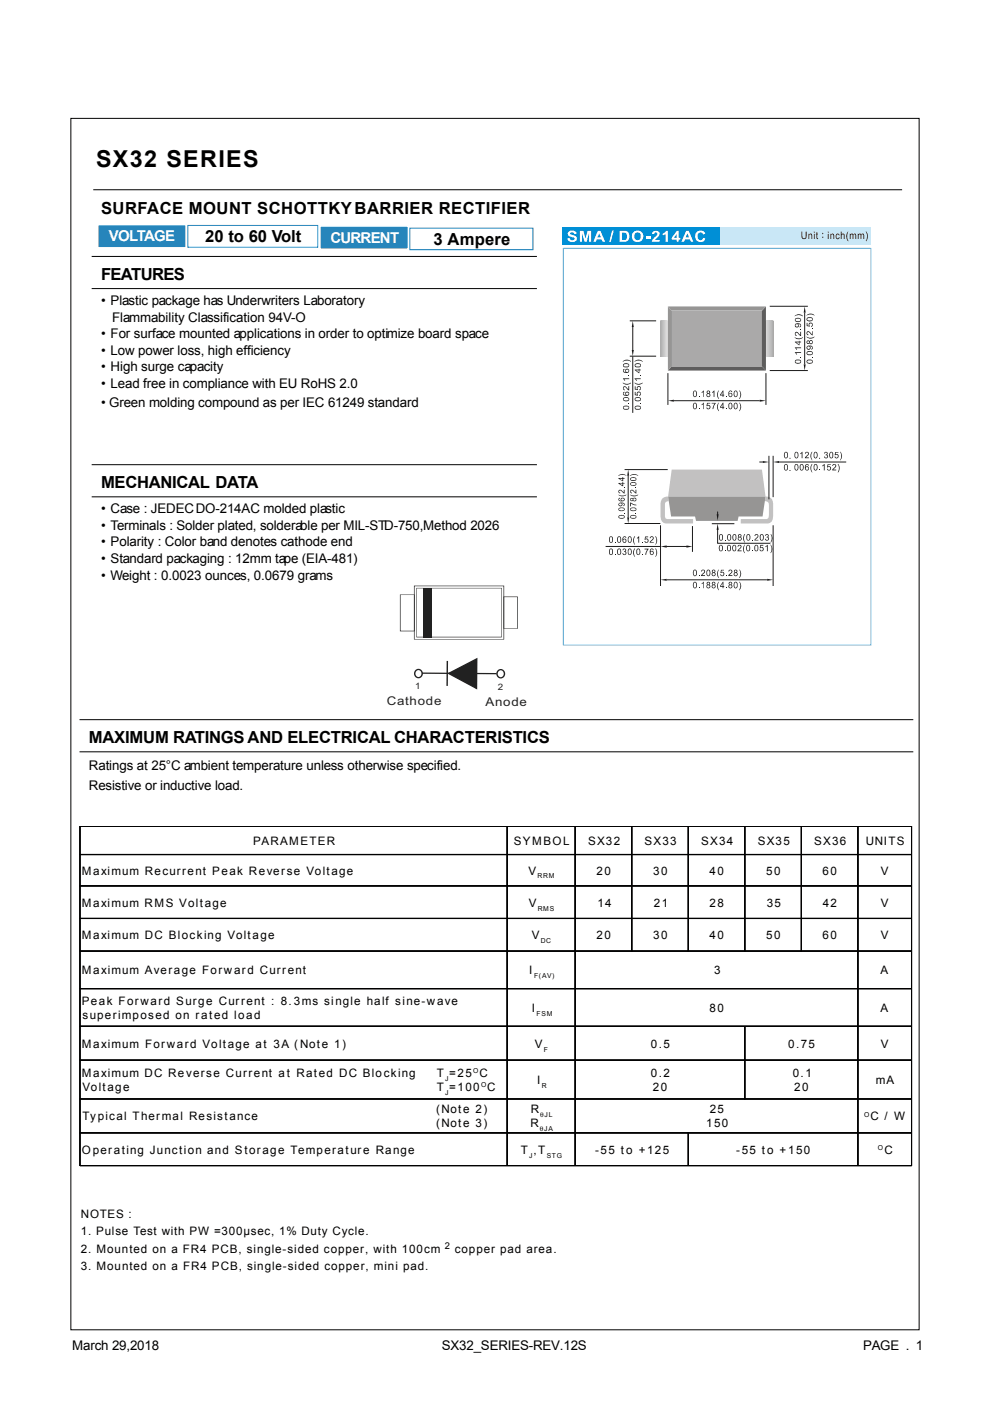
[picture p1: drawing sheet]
<svg xmlns="http://www.w3.org/2000/svg" width="210mm" height="297mm" viewBox="0 0 210 297" stroke-linecap="round" stroke-linejoin="round" font-family="sans-serif">
<path d="M15 25.1h179.9v256.8h-179.9zM19.4 54.4h94.4M19.8 40.2h171.5M19.4 61.2h94.4M19.4 98.5h94.4M19.4 105.3h94.4M16.9 152.6h176.7M16.9 159.4h176.7" fill="none" stroke="#000" stroke-width=".21"/>
<g fill="#2685bb" stroke="#fff" stroke-width=".34">
<path d="M67.8 47.9h18.8v5h-18.8z" fill-rule="evenodd"/>
<path d="M20.7 47.6h18.8v5h-18.8z" fill-rule="evenodd"/>
</g>
<path d="M39.8 47.8h27.6v4.6h-27.6zM86.9 48.4h26.1v4.5h-26.1z" fill="none" stroke="#2685bb" stroke-width=".21"/>
<g fill="none" stroke="#231f20" stroke-width=".29">
<path d="M89.5 142.7l15.8 .1M94.8 140.1v5.3"/>
<circle cx="88.7" cy="142.8" r=".84"/>
<circle cx="106.1" cy="142.8" r=".84"/>
</g>
<path d="M95.1 142.8l6-3.1-.1 6.3z" fill-rule="evenodd" fill="#231f20" stroke="#231f20" stroke-width=".29"/>
<g fill="#231f20">
<path d="M84.9 133.7v.2h2.9v-.2zM84.8 126.1v7.7h.1v-7.7zM84.9 126.1l2.9 .1zM87.8 126.1v7.7h.1v-7.7z" fill-rule="evenodd"/>
<path d="M87.8 135.5l19 .1zM87.8 124.2v11.3h.1v-11.3zM87.8 124.2v.1h19v-.1zM106.8 124.2v11.3h.1v-11.3z" fill-rule="evenodd"/>
<path d="M88.4 135v.1h17.9v-.1zM88.3 124.7v10.4h.1v-10.4zM88.4 124.6l17.9 .1zM106.3 124.7v10.4h.1v-10.4z" fill-rule="evenodd"/>
<path d="M106.8 133.2l2.9 .1zM109.6 126.5v6.7h.2v-6.7zM106.8 126.5v.1h2.9v-.1zM106.8 126.5v6.7h.1v-6.7z" fill-rule="evenodd"/>
</g>
<path d="M89.9 124.7h1.7v10.4h-1.7z" fill="#231f20"/>
<g fill="none" stroke="#000" stroke-width=".21">
<path d="M16.9 175.2h176.4M107.5 175.1v72.1M107.6 175.1v72.1M121.9 175.1v72.1M122 175.1v72.1M133.9 175.1v26.6M134 175.1v26.6M145.9 175.1v26.6M146 175.1v26.6M157.9 175.1v26.6M158 175.1v26.6M169.9 175.1v26.6"/>
<path d="M181.9 175.1v72.1M193.3 175.1v72.1M16.9 181.2h176.4M16.9 187.8h176.4M16.9 194.7h176.4M16.9 201.6h176.4M16.9 201.7h176.4M16.9 209.6h176.4M16.9 217.6h176.4M157.9 217.6v15.5M158 217.6v15.5M16.9 224.8h176.4"/>
<path d="M16.9 233h176.4M16.9 247.2v-72.1h176.4v72.1M16.9 240.2h176.4M16.9 247.1h176.4M16.9 247.2h176.4M145.9 240.2v7M146 240.2v7"/>
</g>
<path d="M119.3 48.2h33.4v3.7h-33.4z" fill="#008fd6"/>
<path d="M152.7 48.2h31.9v3.7h-31.9z" fill="#c9e7f6"/>
<g fill="#c2c1c1">
<path d="M140.6 105.5l1.1-.2 .1 1-.7 .2-.1 .4v2.7l.1 .3 .3 .2h5.5v.9h-5.6a1.35 1.35 0 0 1-1.3-1.5v-2.8l.3-.8z" fill-rule="evenodd"/>
<path d="M157.1 110.1h5.5l.2-.2 .2-.6v-2.3l-.2-.5-.6-.2 .1-1 1 .2a1.22 1.22 0 0 1 .6 1.2v2.8a1.41 1.41 0 0 1-1 1.5h-5.8z" fill-rule="evenodd"/>
</g>
<path d="M142.4 77.7h19.2l.8 .9h-20.8z" fill-rule="evenodd" fill="#605d5c"/>
<path d="M140.1 68v7.5" fill="none" stroke="#adacab" stroke-width=".21"/>
<path d="M140.1 68v7.5" fill="none" stroke="#afaeae" stroke-width=".21"/>
<path d="M140.2 68v7.5" fill="none" stroke="#b1b0af" stroke-width=".21"/>
<path d="M140.3 68v7.5" fill="none" stroke="#b4b3b2" stroke-width=".21"/>
<path d="M140.3 68v7.5" fill="none" stroke="#b6b5b4" stroke-width=".21"/>
<path d="M140.4 68v7.5" fill="none" stroke="#b9b8b7" stroke-width=".21"/>
<path d="M140.5 68v7.5" fill="none" stroke="#babab9" stroke-width=".21"/>
<path d="M140.5 68v7.5M140.6 68v7.5" fill="none" stroke="#bdbdbc" stroke-width=".21"/>
<path d="M140.6 68v7.5" fill="none" stroke="#bfbfbe" stroke-width=".21"/>
<path d="M140.6 68v7.5M140.7 68v7.5" fill="none" stroke="#c2c1c1" stroke-width=".21"/>
<path d="M140.7 68v7.5M140.8 68v7.5" fill="none" stroke="#c5c5c4" stroke-width=".21"/>
<path d="M140.8 68v7.5M140.9 68v7.5" fill="none" stroke="#c7c7c6" stroke-width=".21"/>
<path d="M140.9 68v7.5" fill="none" stroke="#cacac9" stroke-width=".21"/>
<path d="M140.9 68v7.5M141 68v7.5" fill="none" stroke="#cdcccc" stroke-width=".21"/>
<path d="M141.1 68v7.5" fill="none" stroke="#d0cfcf" stroke-width=".21"/>
<path d="M141.1 68v7.5M141.2 68v7.5" fill="none" stroke="#d2d1d1" stroke-width=".21"/>
<path d="M141.2 68v7.5M141.3 68v7.5" fill="none" stroke="#d5d4d4" stroke-width=".21"/>
<path d="M141.3 68v7.5M141.4 68v7.5" fill="none" stroke="#d8d7d7" stroke-width=".21"/>
<path d="M141.4 68v7.5M141.5 68v7.5" fill="none" stroke="#dbdbdb" stroke-width=".21"/>
<path d="M141.5 68v7.5" fill="none" stroke="#dededd" stroke-width=".21"/>
<path d="M142.4 99.6h19.2l.7 5.7h-20.6z" fill-rule="evenodd" fill="#c2c1c1"/>
<path d="M141.7 105.3h20.6l-.6 4.2h-5.1l-.2 .9h-8.8l-.2-.9h-5.1z" fill-rule="evenodd" fill="#969594"/>
<path d="M142.4 65.9h19.2v11.8h-19.2z" fill="#aaa9a9"/>
<path d="M163.9 68v7.5" fill="none" stroke="#aaa9a9" stroke-width=".21"/>
<path d="M163.8 68v7.5M163.9 68v7.5" fill="none" stroke="#adacab" stroke-width=".21"/>
<path d="M163.8 68v7.5" fill="none" stroke="#afaeae" stroke-width=".21"/>
<path d="M163.7 68v7.5" fill="none" stroke="#b1b0af" stroke-width=".21"/>
<path d="M163.6 68v7.5" fill="none" stroke="#b4b3b2" stroke-width=".21"/>
<path d="M163.5 68v7.5M163.6 68v7.5" fill="none" stroke="#b6b5b4" stroke-width=".21"/>
<path d="M163.4 68v7.5M163.5 68v7.5" fill="none" stroke="#b9b8b7" stroke-width=".21"/>
<path d="M163.4 68v7.5" fill="none" stroke="#babab9" stroke-width=".21"/>
<path d="M163.3 68v7.5M163.4 68v7.5" fill="none" stroke="#bdbdbc" stroke-width=".21"/>
<path d="M163.2 68v7.5" fill="none" stroke="#bfbfbe" stroke-width=".21"/>
<path d="M163.1 68v7.5M163.2 68v7.5" fill="none" stroke="#c2c1c1" stroke-width=".21"/>
<path d="M163.1 68v7.5" fill="none" stroke="#c5c5c4" stroke-width=".21"/>
<path d="M162.9 68v7.5M163 68v7.5" fill="none" stroke="#c7c7c6" stroke-width=".21"/>
<path d="M162.9 68v7.5" fill="none" stroke="#cacac9" stroke-width=".21"/>
<path d="M162.8 68v7.5M162.9 68v7.5" fill="none" stroke="#cdcccc" stroke-width=".21"/>
<path d="M162.7 68v7.5" fill="none" stroke="#d0cfcf" stroke-width=".21"/>
<path d="M162.6 68v7.5" fill="none" stroke="#d2d1d1" stroke-width=".21"/>
<path d="M162.4 68v7.5M162.5 68v7.5M162.6 68v7.5" fill="none" stroke="#d5d4d4" stroke-width=".21"/>
<path d="M162.4 68v7.5" fill="none" stroke="#d8d7d7" stroke-width=".21"/>
<path d="M163.2 64.9h8.1M163.2 78.6h8.1" fill="none" stroke="#1f1a17" stroke-width=".21"/>
<g fill="#1f1a17">
<path d="M170.6 65l.2 1.3h-.4z"/>
<path d="M170.4 77.3h.4l-.2 1.3z"/>
</g>
<path d="M133.5 68h5.6M170.6 66.3v11" fill="none" stroke="#1f1a17" stroke-width=".21"/>
<g fill="#1f1a17">
<path d="M134.2 68l.2 1.3h-.5z"/>
<path d="M133.9 74.2h.5l-.2 1.3z"/>
</g>
<path d="M133.5 75.5h5.6M134.2 69.3v5.2M134.2 75.6v11.9M141.6 79.1v6.7M162.4 79.1v6.7" fill="none" stroke="#1f1a17" stroke-width=".21"/>
<g fill="#1f1a17">
<path d="M161.1 84.7l1.3 .3-1.3 .2z"/>
<path d="M141.6 85l1.3-.3v.5z"/>
</g>
<path d="M142.9 85h18.2M163 96.6v9.3M163.9 96.6v8.8" fill="none" stroke="#1f1a17" stroke-width=".21"/>
<g fill="#1f1a17">
<path d="M163.9 98l1.3-.3v.5z"/>
<path d="M161.7 97.7l1.3 .3-1.3 .2z"/>
</g>
<path d="M161 98h.7M165.2 98h14.2" fill="none" stroke="#1f1a17" stroke-width=".21"/>
<path d="M152.2 111l.2 1.3h-.5z" fill="#1f1a17"/>
<path d="M152.2 111.9v3.3h11.1" fill="none" stroke="#1f1a17" stroke-width=".21"/>
<path d="M151.9 109h.5l-.2 1.4z" fill="#1f1a17"/>
<path d="M140 111.4v12.8M150.9 111h4.8M152.2 108.5v.7" fill="none" stroke="#1f1a17" stroke-width=".21"/>
<g fill="#1f1a17">
<path d="M162.7 122.7l1.2 .2-1.2 .2z"/>
<path d="M140 122.9l1.4-.2v.4z"/>
</g>
<path d="M146.8 111.5v5.5M163.9 111.4v12.8M141.4 122.9h21.2" fill="none" stroke="#1f1a17" stroke-width=".21"/>
<g fill="#1f1a17">
<path d="M140 115.9l1.4-.3v.5z"/>
<path d="M145.5 115.6l1.3 .3-1.3 .2z"/>
</g>
<path d="M132.4 99.6h9.2M128.4 115.9h11.6M132.4 111h7.6M141.2 115.9h4.5" fill="none" stroke="#1f1a17" stroke-width=".21"/>
<g fill="#1f1a17">
<path d="M133.2 99.6l.2 1.3h-.4z"/>
<path d="M133 109.7h.4l-.2 1.3z"/>
</g>
<path d="M133.2 100.9v8.8" fill="none" stroke="#1f1a17" stroke-width=".21"/>
<path d="M141.6 65l.8 .9v11.8l-.8 .9z" fill-rule="evenodd" fill="#969594"/>
<path d="M162.4 65v13.6l-.8-.9v-11.8z" fill-rule="evenodd" fill="#605d5c"/>
<path d="M141.6 65h20.8l-.8 .9h-19.2z" fill-rule="evenodd" fill="#969594"/>
<g fill="#fff">
<path d="M120.6 49.1l.4-.2h.6a.67 .67 0 0 1 .7 .7h-.5l-.4-.3-.5 .1 .1 .3 1 .3 .3 .2v.6l-.4 .4h-1.2l-.4-.7h.5l.1 .3 .3 .1 .5-.1a.33 .33 0 0 0 0-.4 .33 .33 0 0 0-.4-.1l-.9-.4v-.4z"/>
<path d="M122.9 48.9h.8l.4 1.6 .5-1.6h.8v2.4h-.5v-1.9l-.5 1.9h-.5l-.5-1.9v1.9h-.5z"/>
<path d="M129.8 48.9h.3l-.6 2.4h-.3z"/>
<path d="M136.9 50.2h1v.5h-1z"/>
<path d="M138.4 49.2v-.1a.82 .82 0 0 1 1.3 .2 .82 .82 0 0 1-.4 1.2l-.4 .4h1v.4h-1.7l.2-.5a1.81 1.81 0 0 0 .9-1.4l-.3-.1-.3 .4-.5-.1z"/>
<path d="M140.5 49.5l.7-.6h.4v2.4h-.5v-1.7l-.6 .3z"/>
<path d="M147.6 49.4l.5-.5h.9l.4 .3 .2 .4-.5 .1a.59 .59 0 0 0-.7-.4 .59 .59 0 0 0-.5 .5v.6a.57 .57 0 0 0 .6 .5 .57 .57 0 0 0 .6-.5l.5 .1-.3 .6-.3 .2h-.8l-.6-.5a1.39 1.39 0 0 1 0-1.4z"/>
<path d="M126.8 48.9h.5l1 2.4h-.5l-.3-.5h-1l-.2 .5h-.5zM127 49.5l-.3 .8h.7z"/>
<path d="M131.4 48.9h1.2l.7 .5 .1 1.1-.3 .6-.5 .2h-1.2zM131.9 49.3v1.6h.5a.51 .51 0 0 0 .5-.6v-.6l-.2-.3z"/>
<path d="M133.9 50.1a1.25 1.25 0 0 1 2.5 0 1.25 1.25 0 0 1-2.5 0zM134.7 49.5l-.2 .6a.7 .7 0 0 0 .3 .7 .7 .7 0 0 0 .8 0l.2-.3 .1-.7a.71 .71 0 0 0-1.2-.3z"/>
<path d="M143.5 48.9h.4v1.5h.3v.4h-.3v.5h-.4v-.5h-1.1v-.4zM143.5 49.6l-.6 .8h.6z"/>
<path d="M145.5 48.9h.5l1 2.4h-.5l-.2-.5h-1l-.3 .5h-.5zM145.8 49.5l-.4 .8h.7z"/>
</g>
<g fill="#1f1a17">
<path d="M169.9 49.1h.2v1.2a.37 .37 0 0 0 .4 .2 .37 .37 0 0 0 .3-.2v-1.2h.2v1.2l-.4 .4h-.4l-.2-.3z"/>
<path d="M171.4 49.6l.1 .1 .3-.2 .3 .1 .1 1.1h-.2l-.1-1-.3 .1v.9h-.2z"/>
<path d="M173.1 49.3l.2-.2v.5h.1l-.1 .1 .1 1-.3-.2v-.8h-.1z"/>
<path d="M176.1 49.6l.1 .1 .2-.2 .4 .1 .1 1.1h-.2l-.1-1-.3 .1-.1 .9h-.1z"/>
<path d="M177.3 49.6l.4-.1 .3 .3-.2 .1-.1-.2-.3 .1-.1 .5 .2 .2h.2l.1-.2 .2 .1-.3 .3-.4-.1a.74 .74 0 0 1 0-.9z"/>
<path d="M178.3 49.1h.1v.6l.3-.2 .3 .2 .1 1h-.2v-.9l-.1-.1h-.3l-.1 1h-.1z"/>
<path d="M179.8 49.1h.1l-.3 1.2 .3 .8-.3-.2a1.67 1.67 0 0 1 .2-1.8z"/>
<path d="M180.2 49.6l.1 .1 .4-.2 .2 .2 .2-.2 .3 .1 .1 1.1h-.1l-.1-1-.4 .2v.8h-.1l-.1-1h-.3l-.1 1h-.1z"/>
<path d="M181.9 49.6l.1 .1 .4-.2 .2 .2 .2-.2 .3 .1 .1 1.1h-.1v-.9l-.2-.1-.3 .2v.8h-.1l-.1-1h-.3l-.1 1h-.1z"/>
<path d="M183.6 49.1a1.42 1.42 0 0 1 0 2v-.1a2.06 2.06 0 0 0 0-1.9z"/>
<path d="M133.2 85.4h.2v.2h-.2z"/>
<path d="M132.2 82h.1a.84 .84 0 0 1 .9 .5v-.6h.2v.9l-1-.8-.1 .1-.1 .3 .3 .4-.3-.1-.1-.2z"/>
<path d="M132 81.1l.4 .2a1.32 1.32 0 0 0 1.4-.2l-.1 .2-.4 .2a.95 .95 0 0 1-1.3-.4z"/>
<path d="M132.1 80.2h1.3v.2h-1l.2 .3h-.2z"/>
<path d="M133.2 79.4h.2v.2h-.2z"/>
<path d="M132 76.6a1.13 1.13 0 0 1 1.8 .1h-.1a1.51 1.51 0 0 0-1.7 0z"/>
<path d="M135.7 85.4h.2v.2h-.2z"/>
<path d="M134.6 83.1h.2v.5l.3 .1-.1-.4 .3-.3a.46 .46 0 0 1 .6 .4 .46 .46 0 0 1-.3 .5l.2-.5a.32 .32 0 0 0-.5-.2 .32 .32 0 0 0 0 .5v.2l-.7-.1z"/>
<path d="M134.6 81.9h.2v.6h.3l-.1-.3 .3-.3h.4l.2 .6-.4 .3 .3-.6-.5-.2-.2 .2 .2 .5-.7-.1z"/>
<path d="M134.5 81.1l.5 .2a1.35 1.35 0 0 0 1.3-.2l-.5 .4a1 1 0 0 1-1.3-.4z"/>
<path d="M134.5 80.2h1.4v.2h-1.1l.2 .3h-.1z"/>
<path d="M135.7 79.4h.2v.2h-.2z"/>
<path d="M134.5 76.6a1.13 1.13 0 0 1 1.8 .1l-.3-.1a1.52 1.52 0 0 0-1.5 .1z"/>
<path d="M148.1 84h.2v.2h-.2z"/>
<path d="M148.8 83.1l.4-.3v1.4h-.1v-1.1l-.3 .2z"/>
<path d="M151 83.1l.5-.3v1.4h-.2v-1.1l-.2 .2z"/>
<path d="M152.3 82.9l.1-.1-.2 .7 .2 1.1-.3-.4a1.26 1.26 0 0 1 .2-1.3z"/>
<path d="M153.9 84h.2v.2h-.2z"/>
<path d="M156.7 82.8a1.12 1.12 0 0 1 0 1.8l.3-1z"/>
<path d="M148.1 86.6h.2v.1h-.2z"/>
<path d="M148.8 85.7l.4-.3v1.3h-.1v-1l-.3 .2z"/>
<path d="M149.9 85.4h.7v.2h-.6v.3h.4l.2 .2-.1 .5-.2 .2-.5-.2v-.2h.2l.2 .3 .3-.3-.2-.4-.5 .1z"/>
<path d="M150.9 85.4h.8l-.5 1.3h-.1v-.2l.4-.9h-.6z"/>
<path d="M152.4 85.4l-.2 1.1 .2 .7-.3-.5a1.24 1.24 0 0 1 .3-1.3z"/>
<path d="M153.9 86.6h.2v.1h-.2z"/>
<path d="M156.7 85.4a1.12 1.12 0 0 1 0 1.8l.3-1z"/>
<path d="M169.6 75.6h.2v.3h-.2z"/>
<path d="M168.5 74.7h1.3v.1h-1l.2 .3-.2 .1z"/>
<path d="M168.5 73.7h1.3v.1h-1l.2 .3-.2 .1z"/>
<path d="M168.5 71.5h.1a1.55 1.55 0 0 0 1.6 0l-.6 .4-.8-.1z"/>
<path d="M168.6 70.5l.5-.1 .6 .6v-.6h.1v.8l-.4-.2a.47 .47 0 0 0-.6-.4l-.1 .3 .2 .2v.1l-.3-.1z"/>
<path d="M169.6 69.8h.2v.2h-.2z"/>
<path d="M168.5 67a1.16 1.16 0 0 1 1.7 .1l-.7-.3h-.5l-.5 .3z"/>
<path d="M172.1 75.6h.2v.3h-.2z"/>
<path d="M171 71.3l.1 .1a1.36 1.36 0 0 0 1.6-.1 1.01 1.01 0 0 1-1.7 0z"/>
<path d="M171.2 70.3a.92 .92 0 0 1 1 .6v-.7h.1v.9l-.5-.5a.33 .33 0 0 0-.4-.2 .33 .33 0 0 0-.3 .2l.3 .3v.2l-.4-.4z"/>
<path d="M172.1 69.6h.2v.2h-.2z"/>
<path d="M171 68.4h.2v.6l.3 .1v-.5l.2-.2h.4l.2 .3v.4l-.3 .2 .2-.5-.4-.2-.2 .3 .1 .4-.7-.2z"/>
<path d="M171 66.8a1.07 1.07 0 0 1 1.7 .1h-.1a1.47 1.47 0 0 0-1.6 0z"/>
<path d="M132.3 108.7h.1v.2h-.1z"/>
<path d="M131.1 104.9h.1a1.78 1.78 0 0 0 1.6 0 1.12 1.12 0 0 1-1.7 0z"/>
<path d="M131.2 103.9a.77 .77 0 0 1 1.1 .5v-.6h.1v.8l-.4-.3a.45 .45 0 0 0-.7-.2l-.1 .2 .3 .3-.4-.3z"/>
<path d="M132.3 103.3h.1v.2h-.1z"/>
<path d="M131.1 100.8l.1-.1a1.12 1.12 0 0 1 1.6 .2l-.1-.1a1.61 1.61 0 0 0-1.6 .1z"/>
<path d="M134.7 108.7h.2v.2h-.2z"/>
<path d="M133.6 106.5l1.3 .5v.2l-1.1-.4v.6h-.2z"/>
<path d="M133.6 104.9h.1a1.8 1.8 0 0 0 1.6 0l-.1 .1a1.43 1.43 0 0 1-1.3 .2z"/>
<path d="M133.7 103.9h.5l.6 .5v-.6h.1v.8l-1-.6-.2 .3 .3 .1v.2h-.2l-.2-.3z"/>
<path d="M134.7 103.3h.2v.2h-.2z"/>
<path d="M133.6 100.8l.1-.1a1.12 1.12 0 0 1 1.6 .2l-.1-.1a1.63 1.63 0 0 0-1.6 .1z"/>
<path d="M130.3 114.9h.2v.2h-.2z"/>
<path d="M134.5 113.8l.2-.1-.3 .6 .3 1.2-.3-.3a1.33 1.33 0 0 1 .1-1.4z"/>
<path d="M135.1 114l.4-.3v1.4h-.2v-1.1l-.2 .2z"/>
<path d="M136.1 114.9h.2v.2h-.2z"/>
<path d="M136.8 113.7h.6v.2h-.5l-.1 .4 .4-.1 .3 .3-.1 .4-.2 .2-.5-.2-.1-.2h.2l.3 .3 .2-.3-.1-.4-.5 .1z"/>
<path d="M137.8 113.9l.3-.2 .4 .1 .1 .5-.6 .6h.6v.2h-.9l.7-1-.1-.2h-.2l-.2 .2h-.1z"/>
<path d="M138.9 113.7a1.15 1.15 0 0 1 0 1.8l.3-.7v-.5z"/>
<path d="M130.3 117.5h.2v.1h-.2z"/>
<path d="M132 116.5a.37 .37 0 0 1 .6-.1 .37 .37 0 0 1 0 .5l.2 .2v.4l-.3 .2-.3-.1-.2-.3h.1l.2 .3 .3-.2v-.3l-.3-.1 .3-.5-.2-.1-.4 .3z"/>
<path d="M134.5 116.3h.2l-.2 .4-.1 .6 .3 .8-.3-.3a1.3 1.3 0 0 1 .1-1.5z"/>
<path d="M136.1 117.5h.2v.1h-.2z"/>
<path d="M136.7 116.3h.8l-.5 1.3h-.2l.1-.4 .4-.7h-.6z"/>
<path d="M138.9 116.3a1.15 1.15 0 0 1 0 1.8l.3-.7v-.6z"/>
<path d="M153.6 114.4h.2v.2h-.2z"/>
<path d="M157.8 113.3l.2-.1-.3 .7 .3 1.1-.3-.3a1.33 1.33 0 0 1 .1-1.4z"/>
<path d="M159.4 114.4h.2v.2h-.2z"/>
<path d="M160.1 113.3l.4-.1 .3 .3-.1 .4-.5 .6h.6v.1h-.9l.5-.6a.3 .3 0 0 0 .3-.4 .3 .3 0 0 0-.5-.1v.2l-.2-.1z"/>
<path d="M162.3 113.4a.37 .37 0 0 1 .6-.1 .37 .37 0 0 1 0 .6l.2 .3-.2 .3-.5 .1-.2-.3 .2-.1a.27 .27 0 0 0 .3 .3 .27 .27 0 0 0 .2-.4 .27 .27 0 0 0-.4-.1l.3-.3v-.2l-.2-.1-.2 .2z"/>
<path d="M163.4 113.2a1.2 1.2 0 0 1 0 1.8l.2-1z"/>
<path d="M153.6 116.7h.2v.2h-.2z"/>
<path d="M156.4 115.7a.45 .45 0 0 1 .8 0 .45 .45 0 0 1-.3 .7l-.3 .3h.6v.2h-.9l.7-.9-.1-.4h-.2l-.1 .3h-.2z"/>
<path d="M157.8 115.5l.1 .1a1.62 1.62 0 0 0 .1 1.7l-.2-.1a1.41 1.41 0 0 1 0-1.7z"/>
<path d="M159.4 116.7h.2v.2h-.2z"/>
<path d="M161.2 115.5h.6v.2h-.5v.4l.4-.1 .1 .1v.6l-.5 .2-.3-.4 .6 .3a.36 .36 0 0 0 0-.7l-.5 .1z"/>
<path d="M162.3 115.9l.5-.4v1.4h-.2v-1.1l-.2 .2z"/>
<path d="M163.3 115.5a1.11 1.11 0 0 1 0 1.8 1.67 1.67 0 0 0 0-1.8z"/>
<path d="M148.1 122h.2v.1h-.2z"/>
<path d="M148.8 120.9l.4-.1 .2 .1v.5l-.5 .6h.6v.1h-.9l.3-.5a.34 .34 0 0 0 .4-.3 .34 .34 0 0 0-.3-.4l-.2 .3h-.2z"/>
<path d="M152.3 120.9l.1-.1-.2 .6 .2 1.2-.3-.5a1.26 1.26 0 0 1 .2-1.2z"/>
<path d="M152.9 120.8h.6v.1h-.5l-.1 .4 .4-.1a.47 .47 0 0 1 .3 .7 .47 .47 0 0 1-.7 .2l-.2-.2 .2-.2a.29 .29 0 0 0 .3 .3 .29 .29 0 0 0 .2-.4 .29 .29 0 0 0-.4-.2l-.3 .1z"/>
<path d="M153.9 122h.2v.1h-.2z"/>
<path d="M154.5 120.9l.5-.1 .2 .2a.69 .69 0 0 1-.5 .9l.6 .1v.1h-.9l.5-.6a.3 .3 0 0 0 .2-.4 .3 .3 0 0 0-.5 0v.1h-.2z"/>
<path d="M156.7 120.8a1.12 1.12 0 0 1 0 1.8l.3-1z"/>
<path d="M148.1 124.5h.2v.2h-.2z"/>
<path d="M148.8 123.7l.4-.3v1.3h-.1v-1l-.3 .2z"/>
<path d="M152.3 123.4h.1l-.2 .6 .2 1.1-.3-.4a1.26 1.26 0 0 1 .2-1.3z"/>
<path d="M153.9 124.5h.2v.2h-.2z"/>
<path d="M156.7 123.4a1.12 1.12 0 0 1 0 1.7l.3-.9z"/>
<path d="M169.7 96.1l.4-.3v1.3h-.1v-1l-.3 .2z"/>
<path d="M170.7 96l.2-.2h.3l.3 .2-.1 .5-.5 .5h.6v.2h-.8l.6-.9-.1-.4-.3 .1-.1 .2z"/>
<path d="M172.1 95.8h.2a1.48 1.48 0 0 0 0 1.8l-.2-.2a1.31 1.31 0 0 1 0-1.6z"/>
<path d="M174.8 95.9l.4-.1a.35 .35 0 0 1 .3 .3 .35 .35 0 0 1-.2 .3l.3 .2-.1 .4a.4 .4 0 0 1-.5 .2 .4 .4 0 0 1-.3-.4h.2l.2 .3 .3-.2-.1-.3-.3-.1 .4-.3-.1-.2-.2-.1-.2 .3-.2-.1z"/>
<path d="M177.1 95.8h.7v.2h-.6v.3h.3l.3 .3-.1 .4-.2 .2-.5-.3 .1-.1 .3 .3 .2-.2-.1-.5-.5 .1z"/>
<path d="M178.1 95.8a1.12 1.12 0 0 1 0 1.8 1.67 1.67 0 0 0 0-1.8z"/>
<path d="M167.4 97.1h.2v.2z"/>
<path d="M173.7 97.1h.2v.1l-.2 .1z"/>
<path d="M172.1 98.4l.1 .1a1.44 1.44 0 0 0 .1 1.7 1.17 1.17 0 0 1-.2-1.8z"/>
<path d="M173.7 99.6h.2v.1h-.2z"/>
<path d="M174.3 98.7l.5-.3v1.3h-.1v-1l-.4 .2z"/>
<path d="M175.5 98.4h.7v.1h-.6v.4l.3-.1 .3 .3-.1 .5-.2 .2-.5-.3 .1-.1 .3 .2 .2-.2-.1-.4-.5 .1z"/>
<path d="M176.6 98.5l.4-.1 .3 .2-.1 .5-.5 .5h.6v.1h-.8v-.3l.5-.4a.28 .28 0 0 0 .1-.3 .28 .28 0 0 0-.3-.2l-.2 .3h-.1z"/>
<path d="M177.6 98.4a1.13 1.13 0 0 1 0 1.8 1.63 1.63 0 0 0 0-1.8z"/>
<path d="M167.4 99.6l.2 .1v.2z"/>
<path d="M172.6 49.1h.1v.3h-.1zM172.6 49.6h.1v1.1h-.1z"/>
<path d="M175.5 49.1h.2v.3h-.2zM175.5 49.6h.2v1.1h-.2z"/>
<path d="M174.3 49.4h.2v.3zM174.4 50.2h.1v.3l-.2-.1z"/>
<path d="M132.3 86.1l.1-.1a.63 .63 0 0 1 .7 0 .63 .63 0 0 1 .3 .7l-.2 .1a.82 .82 0 0 1-1.1-.2v-.3zM132.3 86.2l-.1 .3 .1 .2h.5a.32 .32 0 0 0 .3 0 .32 .32 0 0 0 .1-.4l-.4-.2z"/>
<path d="M132.2 84.3l.9-.1 .3 .2v.4a.8 .8 0 0 1-1.3 0zM132.3 84.4l-.1 .3 .2 .2a.56 .56 0 0 0 .9-.4l-.3-.1z"/>
<path d="M132.2 83.1h.2v.1l-.2 .1v.3l.5 .2-.1-.5a.5 .5 0 0 1 .8 0l-.1 .5-.6 .1-.5-.1zM132.7 83.3l.1 .4 .4-.1-.1-.4z"/>
<path d="M132.1 78.4l.3-.2-.1 .2a.35 .35 0 0 0 0 .4 .35 .35 0 0 0 .4 .1l-.1-.2v-.3l.5-.2a.47 .47 0 0 1 .3 .5 .47 .47 0 0 1-.5 .4l-.7-.2zM132.7 78.4a.3 .3 0 0 0 .1 .5 .3 .3 0 0 0 .4-.1 .3 .3 0 0 0-.1-.4z"/>
<path d="M132.1 77.2h.1a.66 .66 0 0 1 .7-.2 .66 .66 0 0 1 .5 .7 .67 .67 0 0 1-.8 .2 .67 .67 0 0 1-.5-.7zM132.3 77.3l-.1 .2 .2 .2h.7l.2-.2v-.2l-.2-.1z"/>
<path d="M134.7 86.1a.68 .68 0 0 1 .8-.1 .68 .68 0 0 1 .4 .7l-.3 .2-.8-.1-.3-.4zM134.8 86.2l-.1 .4 .2 .1h.7l.2-.2a.53 .53 0 0 0-.9-.3z"/>
<path d="M134.7 84.3l.7-.1 .5 .2v.5l-.4 .2a.57 .57 0 0 1-.7-.1 .57 .57 0 0 1-.1-.7zM134.8 84.4l-.1 .1a.48 .48 0 0 0 .8 .4l.3-.2-.2-.3z"/>
<path d="M134.6 78.4h.8l.2-.2v.2h.3v.1h-.3v.6h-.2zM134.8 78.5l.6 .4v-.4z"/>
<path d="M134.7 77.1a.68 .68 0 0 1 .8-.1 .68 .68 0 0 1 .4 .7l-.3 .2-.8-.1-.3-.3zM134.8 77.3l-.1 .3 .2 .1 .8-.1a.4 .4 0 0 0-.1-.4 .4 .4 0 0 0-.5 0z"/>
<path d="M147.1 82.9l.3-.1a.85 .85 0 0 1 .1 1.4 .67 .67 0 0 1-.6-.5 .67 .67 0 0 1 .1-.7zM147.2 83l-.1 .7 .3 .4 .2-.3v-.6l-.2-.2z"/>
<path d="M150 82.8h.3a.35 .35 0 0 1 .2 .3 .35 .35 0 0 1-.1 .3l.2 .2v.3a.36 .36 0 0 1-.6 .3l-.2-.3v-.3l.2-.2-.2-.1zM150 83l.1 .3h.3l-.2-.4zM149.9 83.8a.3 .3 0 0 0 .6 0 .3 .3 0 0 0-.6 0z"/>
<path d="M153.3 82.8h.1v.9h.1l-.1 .5h-.2v-.3h-.5zM153.2 83.1l-.4 .6h.4z"/>
<path d="M154.5 83l.3-.2 .4 .1v.2l-.3-.2-.2 .1-.1 .5 .2-.2a.44 .44 0 0 1 .5 .5 .44 .44 0 0 1-.6 .4l-.3-.4zM154.7 83.5a.3 .3 0 0 0 0 .5 .3 .3 0 0 0 .4-.1l-.1-.5z"/>
<path d="M155.8 82.9l.2-.1a.85 .85 0 0 1 .1 1.4h-.3l-.1-.2a.97 .97 0 0 1 .1-1.1zM155.8 83l-.1 .7 .2 .3a.56 .56 0 0 0 .4-.5 .56 .56 0 0 0-.5-.5z"/>
<path d="M147.1 85.4l.5 .1 .1 .2a.9 .9 0 0 1-.2 1l-.3 .1-.2-.2a1.04 1.04 0 0 1 .1-1.2zM147.2 85.6l-.1 .7 .3 .4 .2-.3v-.6l-.2-.2z"/>
<path d="M153.3 85.4h.1v.9h.1l-.1 .4h-.2v-.3h-.5zM153.2 85.7l-.4 .6h.4z"/>
<path d="M154.6 85.5l.3-.1 .4 .4-.1 .7-.3 .3-.2-.1-.3-.3v-.6zM154.7 85.6l-.1 .8 .3 .3 .2-.3v-.6l-.2-.3z"/>
<path d="M155.8 85.4l.4 .1 .1 .2a.9 .9 0 0 1-.1 1l-.2 .1a.74 .74 0 0 1-.5-.6 .74 .74 0 0 1 .3-.8zM155.8 85.6l-.1 .7 .2 .3a.56 .56 0 0 0 .4-.6 .56 .56 0 0 0-.5-.4z"/>
<path d="M168.7 76.3l.8-.1a.43 .43 0 0 1 .3 .7 .68 .68 0 0 1-.8 .2 .68 .68 0 0 1-.5-.6zM168.8 76.4l-.1 .4a.62 .62 0 0 0 1-.2l-.2-.2z"/>
<path d="M168.5 72.4h.9l.1-.1v.1h.3v.2h-.3v.6h-.1zM168.8 72.6l.6 .4v-.4z"/>
<path d="M168.7 68.6h.9l.2 .3v.4l-.3 .1 .2-.5-.5-.2 .2 .2-.1 .4-.2 .1-.5-.1-.1-.4zM168.7 68.8v.4h.5v-.4z"/>
<path d="M168.7 67.5l.7-.1a.47 .47 0 0 1 .4 .6 .47 .47 0 0 1-.6 .3l-.6-.2-.1-.4zM168.8 67.6l-.1 .3 .3 .2h.6l.1-.2-.2-.3z"/>
<path d="M171.1 76.4l.9-.2a.46 .46 0 0 1 .3 .6 .46 .46 0 0 1-.5 .3 .51 .51 0 0 1-.7-.1 .51 .51 0 0 1 0-.6zM171.2 76.5l-.1 .2a.69 .69 0 0 0 1.1 0l-.2-.3z"/>
<path d="M171.2 74.5l.6-.1a.45 .45 0 0 1 .6 .4 .45 .45 0 0 1-.5 .5h-.5l-.3-.2-.1-.3zM171.2 74.7v.3l.2 .1h.6l.2-.3a.69 .69 0 0 0-.9-.1z"/>
<path d="M171.2 73.4l.8-.1 .3 .1v.5l-.2 .2-.1-.1 .2-.1v-.2l-.4-.3a.44 .44 0 0 1 0 .6 .44 .44 0 0 1-.6 .1l-.1-.1a.41 .41 0 0 1 .1-.6zM171.2 73.5v.3l.2 .2h.2l.1-.4z"/>
<path d="M171.2 72.2h.3l.1 .1 .4-.2 .3 .2v.3l-.1 .3h-.5l-.1-.2a.34 .34 0 0 1-.5 .2 .34 .34 0 0 1 0-.6zM171.3 72.3l-.1 .4h.3v-.3zM171.7 72.5a.27 .27 0 0 0 .5 0 .27 .27 0 0 0-.5 0z"/>
<path d="M171.1 67.4l.9-.1a.47 .47 0 0 1 .3 .6 .47 .47 0 0 1-.6 .3 .5 .5 0 0 1-.6-.2 .5 .5 0 0 1 0-.6zM171.2 67.5l-.1 .2a.64 .64 0 0 0 1.1-.1l-.2-.2z"/>
<path d="M131.2 109.3h.1a.71 .71 0 0 1 1.2 .3l-.5 .4a.57 .57 0 0 1-.6 0 .57 .57 0 0 1-.2-.5zM131.3 109.5l-.1 .1 .3 .2 .8-.1v-.2l-.3-.2z"/>
<path d="M131.2 107.7l.9-.1a.38 .38 0 0 1 .3 .4 .38 .38 0 0 1-.4 .4 .6 .6 0 0 1-.9-.5zM131.3 107.9v.3h.4a.37 .37 0 0 0 .4 0 .37 .37 0 0 0 .2-.3l-.4-.2z"/>
<path d="M131.1 106.8a.77 .77 0 0 1 1.3 .1v.3l-.3 .1 .2-.5-.5-.1a.37 .37 0 0 1 .2 .4 .37 .37 0 0 1-.3 .3l-.5-.2zM131.3 106.8l-.1 .2 .3 .2 .3-.1-.1-.4z"/>
<path d="M131.3 105.6l.2-.1v.2l-.3 .3 .5 .2-.1-.2a.45 .45 0 0 1 .3-.5 .45 .45 0 0 1 .5 .2v.4l-.3 .2h-.7a.37 .37 0 0 1-.3-.3 .37 .37 0 0 1 .2-.4zM131.7 105.8a.3 .3 0 0 0 .6 0 .3 .3 0 0 0-.6 0z"/>
<path d="M131.1 102.4h.9v-.2h.1v.2h.3v.1h-.3v.6h-.1zM131.4 102.5l.6 .4v-.4z"/>
<path d="M131.1 101.3h.9v-.1h.1v.1h.3v.2h-.3v.5h-.1zM131.4 101.5l.6 .4v-.4z"/>
<path d="M133.7 109.4a.97 .97 0 0 1 1.2 0v.4l-.4 .2a.57 .57 0 0 1-.6-.1 .57 .57 0 0 1-.2-.5zM133.7 109.5l.2 .3 .9-.1v-.2l-.3-.2h-.5z"/>
<path d="M133.7 107.8l.2-.2h.7a.38 .38 0 0 1 .3 .4 .38 .38 0 0 1-.4 .4 .59 .59 0 0 1-.9-.5zM133.8 107.9v.3h.3a.43 .43 0 0 0 .7-.3l-.4-.2z"/>
<path d="M133.7 105.7l.4-.1 .1 .1a.4 .4 0 0 1 .7 0l-.1 .5-.4 .1-.2-.2-.1 .2-.4-.1-.1-.2zM133.7 105.8l.1 .3a.21 .21 0 0 0 .3 0 .21 .21 0 0 0 0-.3 .21 .21 0 0 0-.3-.1zM134.3 105.9a.26 .26 0 0 0 .5 0 .26 .26 0 0 0-.5 0z"/>
<path d="M133.7 102.4l.2-.2h.7a.43 .43 0 0 1 .3 .6 .43 .43 0 0 1-.6 .2 .48 .48 0 0 1-.5-.1 .48 .48 0 0 1-.1-.5zM133.8 102.4v.1a.52 .52 0 0 0 .5 .4 .52 .52 0 0 0 .5-.4l-.5-.1z"/>
<path d="M133.7 101.3l.7-.1 .4 .1 .1 .4-.2 .2a.63 .63 0 0 1-.7 .1 .63 .63 0 0 1-.3-.6zM133.8 101.4l-.1 .3 .2 .1 .9-.1v-.3l-.3-.1z"/>
<path d="M129.3 113.8l.3-.1 .3 .2 .1 .7a.42 .42 0 0 1-.4 .5 .42 .42 0 0 1-.5-.4zM129.4 113.9l-.1 .8a.26 .26 0 0 0 .2 .3 .26 .26 0 0 0 .3-.3l-.1-.8z"/>
<path d="M131 113.8l.4-.1 .2 .2 .1 .7-.1 .3a.39 .39 0 0 1-.5 .2 .39 .39 0 0 1-.2-.4zM131.1 113.9l-.1 .6a.32 .32 0 0 0 .1 .3 .32 .32 0 0 0 .3 .1l.1-.8-.1-.2z"/>
<path d="M132.1 113.8l.5-.1 .2 .2v.1l-.5-.1-.2 .5 .5-.2 .2 .3v.3a.41 .41 0 0 1-.6 .3v-.1a.99 .99 0 0 1-.1-1.2zM132.3 114.4a.29 .29 0 0 0-.1 .4 .29 .29 0 0 0 .4 0v-.4z"/>
<path d="M133.3 113.8l.1-.1a.78 .78 0 0 1 .6 .6 .78 .78 0 0 1-.3 .8h-.2a.82 .82 0 0 1-.2-1.3zM133.3 114v.8l.3 .2 .1-.2 .1-.6-.3-.4z"/>
<path d="M129.3 116.4l.3-.1 .3 .2 .1 .7a.42 .42 0 0 1-.4 .5 .42 .42 0 0 1-.5-.4zM129.4 116.5l-.1 .8a.26 .26 0 0 0 .2 .3 .26 .26 0 0 0 .3-.3l-.1-.8z"/>
<path d="M131 116.4l.4-.1 .2 .2 .1 .7-.1 .3a.39 .39 0 0 1-.5 .2 .39 .39 0 0 1-.2-.4zM131.1 116.5l-.1 .5a.32 .32 0 0 0 .1 .4 .32 .32 0 0 0 .3 .1l.1-.8-.1-.2z"/>
<path d="M133.3 116.4l.1-.1a.78 .78 0 0 1 .6 .6 .78 .78 0 0 1-.3 .7l-.2 .1a.82 .82 0 0 1-.2-1.3zM133.3 116.5v.9l.3 .2 .1-.2 .1-.6-.1-.3z"/>
<path d="M135.1 116.4l.3-.1 .3 .2 .1 .7-.2 .3a.39 .39 0 0 1-.4 .2 .39 .39 0 0 1-.3-.4zM135.2 116.5l-.1 .5a.32 .32 0 0 0 0 .4 .32 .32 0 0 0 .4 .1l.1-.8-.1-.2z"/>
<path d="M137.9 116.4l.5-.1 .2 .3-.5-.1-.2 .5 .2-.2 .4 .1a.46 .46 0 0 1 0 .6 .46 .46 0 0 1-.5 .1h-.1a1.07 1.07 0 0 1 0-1.2zM138.1 117a.29 .29 0 0 0-.1 .4 .29 .29 0 0 0 .4 0v-.4z"/>
<path d="M152.6 113.3l.4-.1 .2 .2 .1 .8a.42 .42 0 0 1-.4 .4 .42 .42 0 0 1-.5-.4zM152.7 113.4l-.1 .8a.26 .26 0 0 0 .3 .3 .26 .26 0 0 0 .2-.3l-.1-.8z"/>
<path d="M154.4 113.3l.3-.1 .2 .2 .1 .8-.1 .3a.39 .39 0 0 1-.5 .1 .39 .39 0 0 1-.2-.4v-.6zM154.4 113.4v.9l.3 .2 .2-.3v-.5l-.2-.3z"/>
<path d="M155.4 113.4l.3-.2 .3 .2 .1 .9a.45 .45 0 0 1-.6 .3 .45 .45 0 0 1-.2-.6zM155.5 113.4v.8l.3 .3 .2-.2v-.7l-.2-.2z"/>
<path d="M156.5 113.4a.41 .41 0 0 1 .6 0l.1 .3-.2 .2 .3 .4-.3 .3h-.3l-.3-.2v-.4l.2-.1zM156.7 113.4l-.1 .3 .4 .1 .1-.3zM156.6 114.2a.28 .28 0 0 0 .5 0 .28 .28 0 0 0-.5 0z"/>
<path d="M158.4 113.3l.4-.1 .2 .2 .1 .8-.1 .3a.39 .39 0 0 1-.5 .1 .39 .39 0 0 1-.3-.4v-.6zM158.5 113.4l-.1 .9 .3 .2 .2-.2v-.6l-.1-.3z"/>
<path d="M161.3 113.3l.3-.1 .2 .2 .1 .8a.42 .42 0 0 1-.4 .4 .42 .42 0 0 1-.4-.4v-.6zM161.3 113.4v.8a.26 .26 0 0 0 .2 .3 .26 .26 0 0 0 .3-.3l-.1-.8z"/>
<path d="M152.6 115.6a.42 .42 0 0 1 .7 .3v.6l-.3 .4a.64 .64 0 0 1-.6-1zM152.7 115.7l-.1 .2a.57 .57 0 0 0 .4 .8l.1-.8-.2-.3z"/>
<path d="M154.3 115.6l.4-.1 .2 .2 .1 .8a.45 .45 0 0 1-.7 .3l-.2-.3zM154.4 115.8a.61 .61 0 0 0 .3 .9l.1-.2v-.6l-.1-.3z"/>
<path d="M155.5 115.6l.3-.1 .2 .3a.87 .87 0 0 1-.1 1l-.4 .1-.2-.3-.1-.5zM155.5 115.7a.66 .66 0 0 0 .3 1l.2-.4a.43 .43 0 0 0-.4-.7z"/>
<path d="M158.4 115.6l.4-.1 .2 .3 .1 .7-.3 .4-.4-.1-.2-.3zM158.4 115.8a.61 .61 0 0 0 .3 .9l.2-.2v-.6l-.2-.3z"/>
<path d="M160.1 115.6l.1-.1a.68 .68 0 0 1 .7 .7 .68 .68 0 0 1-.7 .7v-.1a.73 .73 0 0 1-.2-1zM160.2 115.7l-.1 .8 .1 .2h.2l.2-.2v-.6l-.2-.3z"/>
<path d="M147.1 120.8h.4l.2 .2a.96 .96 0 0 1-.2 1.1 .47 .47 0 0 1-.5-.1 .47 .47 0 0 1-.1-.6zM147.2 120.9l-.1 .8a.26 .26 0 0 0 .2 .3 .26 .26 0 0 0 .3-.2l-.1-.8z"/>
<path d="M150 120.8a.7 .7 0 0 1 .7 .7 .7 .7 0 0 1-.6 .7l-.2-.2a1.14 1.14 0 0 1 .1-1.2zM150.1 120.9l-.2 .6 .3 .5 .2-.2 .1-.5-.2-.4z"/>
<path d="M151 120.9l.4-.1a.33 .33 0 0 1 .3 .3 .33 .33 0 0 1-.2 .3l.2 .2-.1 .5a.44 .44 0 0 1-.6-.1 .44 .44 0 0 1 0-.6h.1l-.2-.2zM151.1 121.1a.22 .22 0 0 0 .4 0 .22 .22 0 0 0-.4 0zM151.1 121.5a.29 .29 0 0 0 0 .5 .29 .29 0 0 0 .5-.1l-.1-.4z"/>
<path d="M155.7 120.9l.4-.1 .2 .2-.1 .4 .2 .4-.3 .4-.3-.1-.3-.3 .3-.4-.2-.3zM155.8 121l.1 .3 .3-.1v-.2zM155.7 121.7a.3 .3 0 0 0 .6 0 .3 .3 0 0 0-.6 0z"/>
<path d="M147.1 123.4h.4l.2 .2a.96 .96 0 0 1-.2 1.1 .47 .47 0 0 1-.5-.1 .47 .47 0 0 1-.1-.6zM147.2 123.5l-.1 .8a.26 .26 0 0 0 .2 .3 .26 .26 0 0 0 .3-.2l-.1-.8z"/>
<path d="M150 123.4h.3a.35 .35 0 0 1 .2 .2 .35 .35 0 0 1-.1 .4 .4 .4 0 0 1 .2 .4 .4 .4 0 0 1-.3 .4l-.5-.3v-.3l.2-.2-.2-.2zM150 123.6l.1 .3 .3-.1a.23 .23 0 0 0-.1-.3 .23 .23 0 0 0-.3 .1zM149.9 124.3a.3 .3 0 0 0 .6 0 .3 .3 0 0 0-.6 0z"/>
<path d="M151 123.4h.4a.33 .33 0 0 1 .3 .3 .33 .33 0 0 1-.2 .3l.2 .2-.1 .5a.44 .44 0 0 1-.6-.1 .44 .44 0 0 1 0-.6h.1l-.2-.2zM151.2 123.5l-.1 .4h.3l.1-.3zM151.1 124.1a.29 .29 0 0 0 0 .5 .29 .29 0 0 0 .5-.1l-.1-.4z"/>
<path d="M153.3 123.4h.1v.8h.1l-.1 .5h-.2v-.3h-.5zM153.2 123.6l-.4 .6h.4z"/>
<path d="M154.6 123.4h.4l.2 .1v.3l-.2 .2 .3 .2-.1 .3a.41 .41 0 0 1-.6 .2 .41 .41 0 0 1 .1-.7l-.2-.2zM154.7 123.5v.4h.3l.1-.3zM154.7 124.1a.29 .29 0 0 0 0 .5 .29 .29 0 0 0 .4-.1l-.1-.4z"/>
<path d="M155.8 123.4h.3l.2 .2a.96 .96 0 0 1-.1 1.1h-.1a.66 .66 0 0 1-.6-.4 .66 .66 0 0 1 .1-.7zM155.8 123.5l-.1 .8a.26 .26 0 0 0 .2 .3 .26 .26 0 0 0 .3-.2v-.7l-.2-.2z"/>
<path d="M166.4 95.8h.4l.2 .2a.96 .96 0 0 1-.2 1.1l-.3 .1-.3-.3v-.5zM166.5 96l-.1 .3 .1 .7h.3l.1-.3a.56 .56 0 0 0-.2-.7z"/>
<path d="M168.7 95.8a.72 .72 0 0 1 .7 .6 .72 .72 0 0 1-.5 .8l-.3-.1-.1-.3v-.6zM168.7 96l-.1 .6 .3 .5 .2-.4v-.4l-.1-.3z"/>
<path d="M172.7 95.8h.1a.72 .72 0 0 1 .6 .6 .72 .72 0 0 1-.4 .8l-.3-.1-.2-.3v-.6zM172.8 96l-.2 .6 .3 .5 .2-.2 .1-.6-.2-.4z"/>
<path d="M176 95.8h.5l.2 .4v.6l-.4 .4-.4-.3-.1-.7zM176.1 96l-.1 .8a.26 .26 0 0 0 .2 .3 .26 .26 0 0 0 .3-.3v-.3a.33 .33 0 0 0 0-.4 .33 .33 0 0 0-.4-.1z"/>
<path d="M166.5 98.4a.73 .73 0 0 1 .6 .7 .73 .73 0 0 1-.6 .7l-.2-.2a.96 .96 0 0 1 .2-1.2zM166.5 98.5l-.1 .8 .3 .3 .2-.2v-.7l-.2-.2z"/>
<path d="M168.6 98.5l.1-.1a.73 .73 0 0 1 .7 .6 .73 .73 0 0 1-.5 .8 .81 .81 0 0 1-.3-1.3zM168.7 98.5l-.1 .6 .3 .5 .2-.3v-.5l-.1-.3z"/>
<path d="M169.6 98.5l.2-.1 .4 .1 .2 .8a.42 .42 0 0 1-.4 .5 .42 .42 0 0 1-.4-.5zM169.8 98.5l-.1 .9a.26 .26 0 0 0 .3 .3 .26 .26 0 0 0 .2-.3v-.7z"/>
<path d="M170.9 98.5l.3-.1 .3 .3-.4-.2-.3 .6a.43 .43 0 0 1 .6-.1 .43 .43 0 0 1 .1 .6 .43 .43 0 0 1-.6 .1l-.2-.4zM170.8 99.3a.3 .3 0 0 0 .6 0 .3 .3 0 0 0-.6 0z"/>
<path d="M172.7 98.5l.1-.1a.73 .73 0 0 1 .6 .6 .73 .73 0 0 1-.4 .8 .81 .81 0 0 1-.3-1.3zM172.8 98.5l-.2 .6 .3 .5 .2-.2 .1-.5-.2-.4z"/>
</g>
<path d="M119.4 52.7h65.3v84.1h-65.3z" fill="none" stroke="#5eb8e5" stroke-width=".21"/>
<text font-size="4.9" x="20.4" y="35.4">SX32 SERIES</text>
<g font-size="3.5">
<text x="21.4" y="45.4">SURFACE MOUNT SCHOTTKY BARRIER RECTIFIER</text>
<text x="43.5" y="51.4">20 to 60 Volt</text>
<text x="91.9" y="52">3 Ampere</text>
<text x="21.4" y="59.3">FEATURES</text>
<text x="21.4" y="103.4">MECHANICAL DATA</text>
<text x="18.8" y="157.5">MAXIMUM RATINGS AND ELECTRICAL CHARACTERISTICS</text>
</g>
<g font-size="3.2" fill="#fff">
<text x="23.1" y="51.2">VOLTAGE</text>
<text x="70.1" y="51.4">CURRENT</text>
</g>
<g font-size="2.8">
<text x="21.4" y="64.6">• Plastic package has Underwriters Laboratory</text>
<text x="21.4" y="71.7">• For surface mounted applications in order to optimize board space</text>
<text x="23.8" y="68.2">Flammability Classification 94V-O</text>
<text x="21.4" y="75.2">• Low power loss, high efficiency</text>
<text x="21.4" y="78.8">• High surge capacity</text>
<text x="21.4" y="82.3">• Lead free in compliance with EU RoHS 2.0</text>
<text x="21.4" y="86.3">• Green molding compound as per IEC 61249 standard</text>
<text x="21.4" y="108.8">• Case : JEDEC DO-214AC molded plastic</text>
<text x="21.4" y="112.3">• Terminals : Solder plated, solderable per MIL-STD-750,Method 2026</text>
<text x="21.4" y="115.8">• Polarity : Color band denotes cathode end</text>
<text x="21.4" y="119.3">• Standard packaging : 12mm tape (EIA-481)</text>
<text x="21.4" y="122.9">• Weight : 0.0023 ounces, 0.0679 grams</text>
<text x="18.8" y="163.3">Ratings at 25°C ambient temperature unless otherwise specified.</text>
<text x="18.8" y="167.6">Resistive or inductive load.</text>
<text x="15.3" y="286.2">March 29,2018</text>
<text x="93.7" y="286.2">SX32_SERIES-REV.12S</text>
<text x="183" y="286.1">PAGE . 1</text>
</g>
<g font-size="2.6" fill="#231f20">
<text x="82" y="149.5">Cathode</text>
<text x="102.9" y="149.7">Anode</text>
</g>
<g font-size="2.5">
<text x="53.7" y="179.1">PARAMETER</text>
<text x="108.9" y="179.1">SYMBOL</text>
<text x="124.7" y="179.1">SX32</text>
<text x="136.7" y="179.1">SX33</text>
<text x="148.7" y="179.1">SX34</text>
<text x="160.7" y="179.1">SX35</text>
<text x="172.6" y="179.1">SX36</text>
<text x="183.6" y="179.1">UNITS</text>
<text x="17.4" y="185.4">Maximum Recurrent Peak Reverse Voltage</text>
<text x="112.1" y="185.4">V</text>
<text x="126.5" y="185.4">20</text>
<text x="138.5" y="185.4">30</text>
<text x="150.5" y="185.4">40</text>
<text x="162.5" y="185.4">50</text>
<text x="174.4" y="185.4">60</text>
<text x="186.8" y="185.4">V</text>
<text x="17.4" y="192.2">Maximum RMS Voltage</text>
<text x="112.1" y="192.2">V</text>
<text x="126.7" y="192.2">14</text>
<text x="138.6" y="192.2">21</text>
<text x="150.5" y="192.2">28</text>
<text x="162.6" y="192.2">35</text>
<text x="174.5" y="192.2">42</text>
<text x="186.8" y="192.2">V</text>
<text x="17.4" y="199.1">Maximum DC Blocking Voltage</text>
<text x="112.8" y="199.1">V</text>
<text x="126.5" y="199.2">20</text>
<text x="138.5" y="199.2">30</text>
<text x="150.5" y="199.2">40</text>
<text x="162.5" y="199.2">50</text>
<text x="174.4" y="199.2">60</text>
<text x="186.8" y="199.2">V</text>
<text x="17.4" y="206.6">Maximum Average Forward Current</text>
<text x="112.2" y="206.6">I</text>
<text x="151.4" y="206.6">3</text>
<text x="186.7" y="206.6">A</text>
<text x="17.4" y="213.1">Peak Forward Surge Current : 8. 3ms single half sine-wave</text>
<text x="112.7" y="214.6">I</text>
<text x="150.5" y="214.6">80</text>
<text x="186.7" y="214.6">A</text>
<text x="17.5" y="216">superimposed on rated load</text>
<text x="17.4" y="222.1">Maximum Forward Voltage at 3A (Note 1)</text>
<text x="113.4" y="222.1">V</text>
<text x="138" y="222.1">0.5</text>
<text x="167.1" y="222.1">0.75</text>
<text x="186.8" y="222.1">V</text>
<text x="17.4" y="228.4">Maximum DC Re verse Current at Rated DC Blocking</text>
<text x="17.5" y="231.3">Voltage</text>
<text x="92.6" y="231.3">T =100 C</text>
<text x="92.6" y="228.4">T =25 C</text>
<text x="113.9" y="229.8">I</text>
<text x="138" y="228.4">0.2</text>
<text x="138.4" y="231.3">20</text>
<text x="168.1" y="228.4">0.1</text>
<text x="168.4" y="231.3">20</text>
<text x="185.7" y="229.8">mA</text>
<text x="17.5" y="237.5">Typical Thermal Resistance</text>
<text x="92.5" y="236.1">(Note 2)</text>
<text x="92.5" y="239">(Note 3)</text>
<text x="112.4" y="239">R</text>
<text x="112.5" y="236.1">R</text>
<text x="149.7" y="239">150</text>
<text x="150.5" y="236.1">25</text>
<text x="184.5" y="237.5">C / W</text>
<text x="17.4" y="244.6">Operating Junction and Storage Temperature Range</text>
<text x="110.4" y="244.6">T ,T</text>
<text x="126.2" y="244.6">-55 t o +125</text>
<text x="156.1" y="244.6">-55 t o + 150</text>
<text x="187.5" y="244.6">C</text>
<text x="17.2" y="258.2">NOTES :</text>
<text x="17.2" y="261.9">1. Pulse Test with PW =300µsec, 1% Duty Cycle.</text>
<text x="17.2" y="269.3">3. Mounted on a FR4 PCB, single-sided copper, mini pad.</text>
<text x="17.2" y="265.6">2. Mounted on a FR4 PCB, single-sided copper, with 100cm</text>
<text x="96.4" y="265.6">copper pad area.</text>
</g>
<text font-size="2" x="94.3" y="264.8">2</text>
<g font-size="1.9" fill="#231f20">
<text x="88.1" y="146.1">1</text>
<text x="105.5" y="146.3">2</text>
</g>
<g font-size="1.4">
<text x="114" y="186.2">RRM</text>
<text x="114" y="193.1">RMS</text>
<text x="114.6" y="200">DC</text>
<text x="113.2" y="207.4">F(AV)</text>
<text x="113.8" y="215.4">FSM</text>
<text x="100.3" y="227.6">O</text>
<text x="115.3" y="222.9">F</text>
<text x="94.4" y="229.2">J</text>
<text x="94.4" y="232.1">J</text>
<text x="102" y="230.5">O</text>
<text x="114.9" y="230.6">R</text>
<text x="114.5" y="239.8">θJA</text>
<text x="114.6" y="236.9">θJL</text>
<text x="183.2" y="236.7">O</text>
<text x="112.2" y="245.4">J</text>
<text x="115.9" y="245.4">STG</text>
<text x="186.1" y="243.8">O</text>
</g>
</svg>
